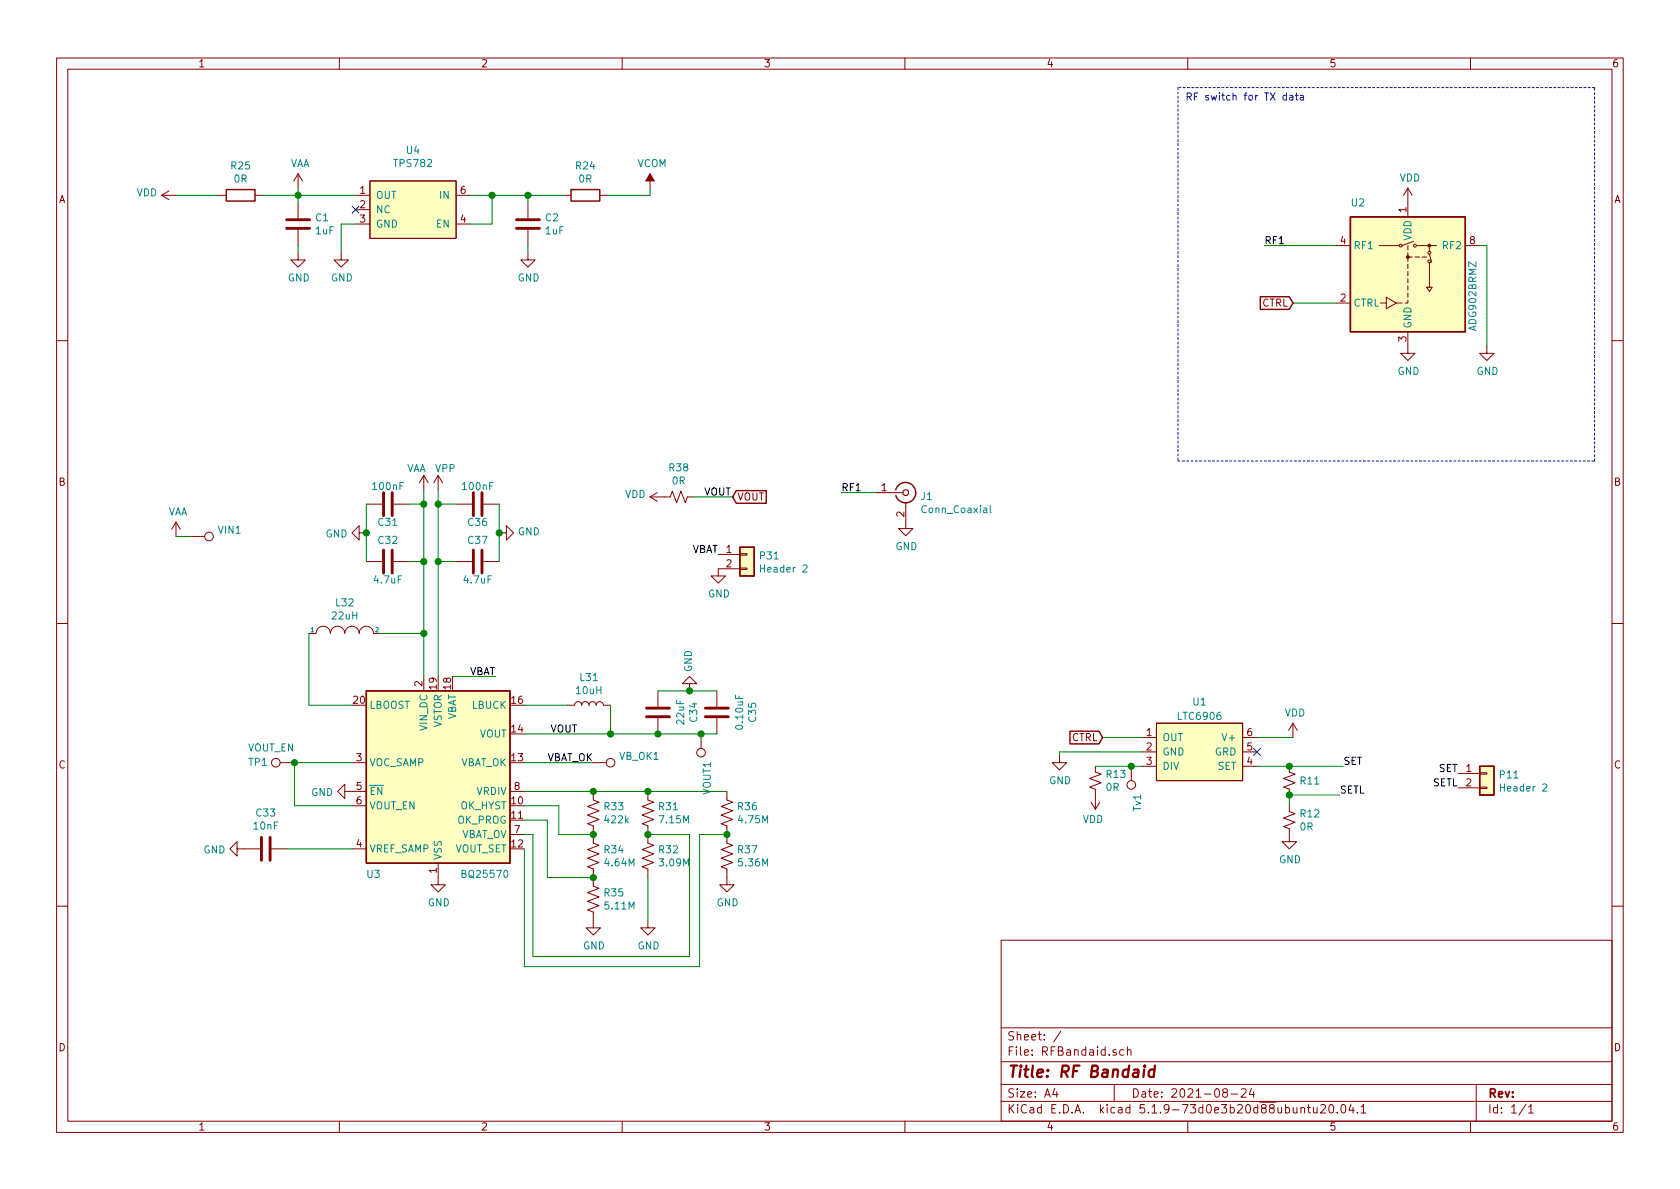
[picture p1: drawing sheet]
<svg xmlns="http://www.w3.org/2000/svg" width="297mm" height="210mm" viewBox="0 0 297 210" stroke-linecap="round" stroke-linejoin="round" font-family="sans-serif">
<g fill="none" stroke="#840000" stroke-width=".18">
<path d="M10 10.3h277v189.9h-277zM12 12.2h273v186.1h-273zM60 10.3v1.9M110 10.3v1.9M160 10.3v1.9M210 10.3v1.9M260 10.3v1.9M28.6 34.5l1.2 .8M28.6 34.5h2.5M29.8 33.8l-1.2 .7M38.7 34.5h1.3M45.1 34.5h1.3"/>
<path d="M52.7 30.7l-.8 1.3M52.7 30.7v2.6M52.7 35.8v2.8M52.7 30.7l.8 1.3M62.9 34.5h2.5M62.9 37.1h2.5M62.9 39.6h2.5M65.4 32h15.2v10.2h-15.2zM80.6 34.5h2.6M80.6 39.6h2.6M93.3 35.8v2.8M99.7 34.5h1.3"/>
<path d="M106 34.5h1.3M114.9 30.7v2.6M248.9 33.3l-.7 1.2M248.9 33.3v5M248.9 33.3l.8 1.2M52.7 44.7v1.3h1.3l-1.3 1.2-1.3-1.2h1.3M52.7 40.6v2.8M60.3 44.7v1.3h1.3l-1.3 1.2-1.2-1.2h1.2M93.3 44.7v1.3h1.3l-1.3 1.2-1.2-1.2h1.2M93.3 40.6v2.8M236.2 53.6h2.6M236.2 43.4h2.6"/>
<path d="M243.8 43.4h3.6M244.1 53.6h1M245.1 52.6l1.8 1-1.8 1zM246.9 53.6h1M248.9 58.7v3.8h1.3l-1.3 1.2-1.3-1.2h1.3M248.9 53.1v.5h-.5M248.9 43.4v.8M248.9 44.7v1.5M248.9 46.7v.8M248.9 48v.8M248.9 49.3v.7M248.9 50.5v.8"/>
<path d="M248.9 51.8v.8M248.9 45.5h.8M249.9 42.7l-2 .7M250.2 45.5h.8M250.4 43.4h3.6M251.5 45.5h.7M252.7 46.5v4.3h-.5l.5 .8 .5-.8h-.5M252.7 45l.4 1.3M252.7 43.4v1M259.1 43.4h2.5M10 60.2h2M262.9 61.2v1.3h1.3l-1.3 1.2-1.3-1.2h1.3"/>
<path d="M285 60.2h2M31.1 92.3l-.7 1.3M31.1 92.3v2.6M31.1 92.3l.8 1.3M33.7 94.9h2.5M63.5 94.2v-1.2l-1.3 1.2 1.3 1.3v-1.3h1.3M64.8 89.1h2.8M64.8 99.3h2.8M69.6 89.1h2.8M69.6 99.3h2.8M74.9 84.1l-.7 1.2M74.9 84.1v2.5"/>
<path d="M74.9 84.1l.8 1.2M77.5 84.1l-.8 1.2M77.5 84.1v2.5M77.5 84.1l.7 1.2M80.6 89.1h2.8M80.6 99.3h2.8M85.5 89.1h2.8M85.5 99.3h2.8M88.3 94.2h1.2v-1.2l1.3 1.2-1.3 1.3v-1.3M114.9 87.9h3.6l.4-1 .7 2 .8-2 .8 2 .3-1h1.1M114.9 87.9l1.3 .7M116.2 87.1l-1.3 .8"/>
<path d="M127 98h3.8M130.8 97.9h1.3v.3h-1.3zM155.1 87.1h4.5M160.1 88.9v4.6h1.3l-1.3 1.2-1.2-1.2h1.2M10 110.3h2M54.6 112h1.3a1.27 1.27 0 0 1 1.2-1.3 1.27 1.27 0 0 1 1.3 1.3 1.27 1.27 0 0 1 1.3-1.3 1.27 1.27 0 0 1 1.3 1.3 1.27 1.27 0 0 1 1.2-1.3 1.27 1.27 0 0 1 1.3 1.3 1.27 1.27 0 0 1 1.3-1.3 1.27 1.27 0 0 1 1.2 1.3h1.3M74.9 119.6v2.6M130.8 100.5h1.3v.2h-1.3zM130.8 100.6h-3.8v1.2h1.3l-1.3 1.3-1.3-1.3h1.3M285 110.3h2M49.5 134.9h2.6M61 139.9v-1.2l-1.3 1.2 1.3 1.3v-1.3h3.8"/>
<path d="M62.2 134.9h2.6M90.2 139.9h2.5M100.3 124.7h1.3a.63 .63 0 0 1 .6-.6 .63 .63 0 0 1 .7 .6 .63 .63 0 0 1 .6-.6 .63 .63 0 0 1 .6 .6 .63 .63 0 0 1 .7-.6 .63 .63 0 0 1 .6 .6 .63 .63 0 0 1 .6-.6 .63 .63 0 0 1 .7 .6h1.2M104.6 134.9h2.6M104.9 139.9v1.6l1 .4-2 .7 2 .8-2 .7 2 .8-2 .8 1 .3v3.1l1 .4-2 .7 2 .8-2 .8 2 .7-2 .8 1 .4v3l1 .4-2 .8 2 .7-2 .8 2 .7-2 .8 1 .4v2.8h1.3l-1.3 1.2-1.3-1.2h1.3M114.6 139.9v1.6l1 .4-2.1 .7 2.1 .8-2.1 .7 2.1 .8-2.1 .8 1.1 .3v3.1l1 .4-2.1 .7 2.1 .8-2.1 .8 2.1 .7-2.1 .8 1.1 .4v1.5M116.3 122.2v2.8M116.3 127v2.8M121.9 120.9h1.3l-1.3-1.3-1.3 1.3h1.3v1.3M124 129.8v2.5M126.7 122.2v2.8M126.7 127v2.8"/>
<path d="M128.5 139.9v1.6l1 .4-2 .7 2 .8-2 .7 2 .8-2 .8 1 .3v3.1l1 .4-2 .7 2 .8-2 .8 2 .7-2 .8 1 .4v2.8h1.3l-1.3 1.2-1.2-1.2h1.2M187.3 133.6v1.3h1.3l-1.3 1.2-1.2-1.2h1.2M193.7 135.5v1l1 .4-2 .8 2 .7-2 .8 1 .4v3.5M200 135.5v2.5M201.9 130.4h2.6M201.9 133h2.6M201.9 135.5h2.6M204.5 127.9h15.2v10.1h-15.2zM219.7 130.4h2.5M219.7 133h2.5M219.7 135.5h2.5M228 135.5v1l1 .4-2.1 .8 2.1 .7-2.1 .8 1.1 .4v1"/>
<path d="M228.6 127.9l-.8 1.3M228.6 127.9v2.5M228.6 127.9l.8 1.3M257.8 136.8h3.8M257.8 139.3h3.8M261.6 139.2h1.3v.2h-1.3zM261.6 136.6h1.3v.3h-1.3zM41.9 150.1v-1.3l-1.3 1.3 1.3 1.3v-1.3h4.1M48 150.1h2.8M62.2 150.1h2.6M62.2 142.5h2.6M77.5 152.6v3.9h1.2l-1.2 1.2-1.3-1.2h1.3"/>
<path d="M90.2 147.6h2.5M192.9 141.9l.8 1.2M194.4 141.9l-.7 1.2M228 142.5v1l1 .4-2.1 .7 2.1 .8-2.1 .8 1.1 .4v2.2h1.2l-1.2 1.3-1.3-1.3h1.3M10 160.2h2M114.6 162.8v1.3h1.2l-1.2 1.2-1.3-1.2h1.3M177 166.3h108v32h-108zM285 160.2h2M60 198.3v1.9M110 198.3v1.9M160 198.3v1.9M177 194.8h108"/>
<path d="M177 191.8h108M177 187.8h108M177 181.8h108M186.5 192.5l-.4 1h1M186.8 193v1M187.6 182.3l-1.3 2M197 191.8v3M197.3 185.7l-.3-.1-.2 .2v.2l.5 .2v.3h-.5M198.7 185.7l-.4-.1-.3 .3v.6l.3 .1 .4-.1M199.3 185.7l.2-.1 .4 .1 .1 .9M199.3 185.1v1.5M210 198.3v1.9"/>
<path d="M216.5 193.2l-.3-.3 .1-.2a.48 .48 0 0 1 .6-.1l.1 .2-.1 .3-.6 .1a.48 .48 0 0 0 0 .7l.2 .1 .5-.1v-.4l-.2-.3M217.7 193.5h1.1M219.5 192.7l.2-.2h.3l.3 .2v.3v.2l-.9 .8h.9M221.3 192.5l-.4 1h.9M221.6 193v1M230 196l.2-.2 .4 .1 .1 .9M230 195.8v1M231.2 195.8h.5M231.4 195.3v1.3l.3 .2M232.2 195.8l.1 .9 .4 .1 .2-.1M232.9 195.8v1M233.5 195.5l.2-.2h.4l.3 .5-.9 1h.9"/>
<path d="M235.2 195.4l.2-.1a.94 .94 0 0 1 0 1.5 .82 .82 0 0 1-.2-1.4zM236.4 196.7v.1M237.3 195.4l.1-.1a.8 .8 0 0 1 .6 .8 .8 .8 0 0 1-.6 .7 1 1 0 0 1-.1-1.4zM238.9 195.2l-.4 1.1h.9M239.2 195.8v1M240 196.7v.1M240.6 195.8l.5-.5v1.5M240.6 196.8h.9M260 198.3v1.9M261 191.8v6.5M269.8 195.2l-1.2 2M270.3 195.8l.4-.5v1.5"/>
<path d="M270.3 196.8h.8"/>
<circle cx="247.6" cy="43.4" r=".25"/>
<circle cx="250.2" cy="43.4" r=".25"/>
<circle cx="252.7" cy="46.2" r=".25"/>
<circle cx="252.7" cy="44.7" r=".25"/>
<circle cx="37" cy="94.9" r=".76"/>
<circle cx="48.8" cy="134.9" r=".76"/>
<circle cx="107.9" cy="134.9" r=".76"/>
<circle cx="124" cy="133.1" r=".76"/>
<circle cx="200" cy="138.8" r=".76"/>
</g>
<path d="M202.3 189.1l-.1 1.3M202.4 188.4l-.1 .1 .1 .1v-.2v.2M204.1 189.2a.68 .68 0 0 0-1 .3v.8l.3 .1 .6-.1M204.2 188.4l-.2 2" fill="none" stroke="#840000" stroke-width=".41"/>
<g fill="none" stroke="#840000" stroke-width=".51">
<path d="M50.7 38.9h4M91.3 38.9h4.1M50.7 40.4h4M91.3 40.4h4.1M67.8 87.1v4.1M67.8 97.3v4M69.3 87.1v4.1M69.3 97.3v4M83.7 87.1v4.1M83.7 97.3v4M85.2 87.1v4.1M85.2 97.3v4"/>
<path d="M114.3 125.2h4.1M114.3 126.7h4.1M124.7 125.2h4.1M124.7 126.7h4.1M46.2 148.1v4M47.8 148.1v4"/>
</g>
<g fill="#ffffc2" stroke="#ffffc2" stroke-width=".18">
<path d="M130.8 96.8h2.5v5h-2.5z"/>
<path d="M204.5 127.9h15.2v10.1h-15.2z"/>
<path d="M64.8 122.2h25.4v30.4h-25.4z"/>
<path d="M65.4 32h15.2v10.2h-15.2z"/>
<path d="M261.6 135.5h2.6v5.1h-2.6z"/>
<path d="M238.8 38.3h20.3v20.4h-20.3z"/>
</g>
<path d="M40 33.5h5.1v2.1h-5.1zM101 33.5h5v2.1h-5zM238.8 38.3h20.3v20.4h-20.3zM222.8 52.5h5.2l.6 1.1-.6 1.1h-5.2zM130.2 86.8h5.3v2.2h-5.3l-.7-1.1zM130.8 96.8h2.5v5h-2.5zM158.4 86.6a1.8 1.8 0 0 1 2.7-1 1.8 1.8 0 0 1 .1 2.9 1.8 1.8 0 0 1-2.8-.9M64.8 122.2h25.4v30.4h-25.4zM189.2 129.3h5.1l.6 1.1-.6 1.1h-5.1zM261.6 135.5h2.6v5.1h-2.6z" fill="none" stroke="#840000" stroke-width=".25"/>
<path d="M175.1 89.4v1.1l.2 .2M142 100l.4-.1 .3 .3-.8 1h.8M272.8 138.8l.5-.2 .2 .4-.8 .9h.8" fill="none" stroke="#008484" stroke-width=".18"/>
<circle cx="160.1" cy="87.1" r=".51" fill="none" stroke="#840000" stroke-width=".2"/>
<g fill="#840000" stroke="#840000" stroke-width=".18">
<path d="M114.9 30.7l.8 1.3h-1.5z"/>
<circle cx="248.9" cy="45.5" r=".25"/>
<circle cx="252.7" cy="43.4" r=".25"/>
</g>
<path d="M208.3 15.5v66M281.9 15.5h-73.6M208.3 81.5h73.6M281.9 81.5v-66" fill="none" stroke="#0000c2" stroke-width=".18" stroke-dasharray=".4 .4"/>
<g fill="none" stroke="#008400" stroke-width=".18">
<path d="M31.1 34.5h7.6M46.4 34.5h16.5M52.7 33.3v2.5M62.9 39.6h-2.6v5.1M83.2 34.5h16.5M87 34.5v5.1h-3.8M93.3 34.5v1.3M114.9 33.3v1.2h-7.6M52.7 43.4v1.3M93.3 43.4v1.3M223.5 43.4h12.7M228.6 53.6h7.6"/>
<path d="M261.6 43.4h1.3v17.8M31.1 94.9h2.6M64.8 89.1v10.2M72.4 89.1h2.5M72.4 99.3h2.5M74.9 86.6v33M77.5 86.6v33M77.5 89.1h3.1M77.5 99.3h3.1M88.3 89.1v10.2M122.6 87.9h6.9M148.7 87.1h6.4"/>
<path d="M54.6 112v12.7h7.6M67.3 112h7.6M80 119.6h7.6M62.2 134.9h-10.1v7.6h10.1M92.7 139.9h35.8M92.7 134.9h11.9M92.7 124.7h7.6M92.7 129.8h34M107.9 124.7v5.1M116.3 122.2h10.4M193.7 135.5h8.2M194.9 130.4h7"/>
<path d="M201.9 133h-14.6v.6M222.2 130.4h6.4M222.2 135.5h15.3M50.8 150.1h11.4M92.7 142.5h6.1v5.1h6.1M92.7 145h4.1v10.2h8.1M92.7 147.6h1.5v21.6h27.7v-21.6h-7.3M114.6 155.2v7.6M128.5 147.6h-4.8v23.3h-31v-20.8M236.9 140.6h-8.9v1.9"/>
</g>
<path d="M227.5 16.9h-.4l-.3 .2 .2 .5h.5M227.5 16.4v1.3M228.1 16.9h.4l.1 .8M228.6 17.2h-.4l-.2 .2 .2 .3 .4-.1M229 16.9h.5M229.2 16.4v1.1l.3 .2M229.9 16.9h.5l.1 .8M230.5 17.2h-.5l-.1 .2 .1 .3 .5-.1" fill="none" stroke="#0000c2" stroke-width=".18"/>
<g fill="#008400" stroke="#008400" stroke-width=".25">
<circle cx="104.9" cy="147.6" r=".51"/>
<circle cx="77.5" cy="89.1" r=".51"/>
<circle cx="77.5" cy="99.3" r=".51"/>
<circle cx="114.6" cy="139.9" r=".51"/>
<circle cx="87" cy="34.5" r=".51"/>
<circle cx="104.9" cy="139.9" r=".51"/>
<circle cx="64.8" cy="94.2" r=".51"/>
<circle cx="88.3" cy="94.2" r=".51"/>
<circle cx="124" cy="129.8" r=".51"/>
<circle cx="74.9" cy="89.1" r=".51"/>
<circle cx="104.9" cy="155.2" r=".51"/>
<circle cx="121.9" cy="122.2" r=".51"/>
<circle cx="52.1" cy="134.9" r=".51"/>
<circle cx="116.3" cy="129.8" r=".51"/>
<circle cx="108" cy="129.8" r=".51"/>
<circle cx="200" cy="135.5" r=".51"/>
<circle cx="93.3" cy="34.5" r=".51"/>
<circle cx="128.5" cy="147.6" r=".51"/>
<circle cx="228" cy="135.5" r=".51"/>
<circle cx="52.7" cy="34.5" r=".51"/>
<circle cx="228" cy="140.6" r=".51"/>
<circle cx="114.6" cy="147.6" r=".51"/>
<circle cx="74.9" cy="99.3" r=".51"/>
<circle cx="74.9" cy="112" r=".51"/>
</g>
<path d="M62.3 36.5l1.2 1.2M63.5 36.5l-1.2 1.2M221.6 132.4l1.3 1.2M222.9 132.4l-1.3 1.2" fill="none" stroke="#000084" stroke-width=".18"/>
<text font-size="2.8" fill="#840000" x="178" y="190.5">Title: RF Bandaid</text>
<g font-size="2.1" fill="#840000">
<text x="178" y="184">Sheet: /</text>
<text x="178" y="186.7">File: RFBandaid.sch</text>
<text x="178" y="196.9">KiCad E.D.A. kicad 5.1.9-73d0e3b20d88ubuntu20.04.1</text>
<text x="178" y="194.1">Size: A4</text>
<text x="200" y="194.1">Date: 2021-08-24</text>
<text x="263" y="194.1">Rev:</text>
<text x="263" y="196.9">Id: 1/1</text>
</g>
<g font-size="1.8" fill="#840000">
<text x="35" y="11.9">1</text>
<text x="85" y="11.9">2</text>
<text x="135" y="11.9">3</text>
<text x="185" y="11.9">4</text>
<text x="235" y="11.9">5</text>
<text x="285" y="11.9">6</text>
<text x="10.4" y="35.9">A</text>
<text x="63.7" y="34.3">1</text>
<text x="81.4" y="34.3">6</text>
<text x="285.4" y="35.9">A</text>
<text x="63.7" y="36.8">2</text>
<text x="63.7" y="39.4">3</text>
<text x="81.4" y="39.4">4</text>
<text x="248.7" y="37.6" transform="rotate(-90 248.7 37.6)">1</text>
<text x="237" y="43.2">4</text>
<text x="259.9" y="43.2">8</text>
<text x="237" y="53.3">2</text>
<text x="223.1" y="54.2">CTRL</text>
<text x="248.7" y="60.4" transform="rotate(-90 248.7 60.4)">3</text>
<text x="10.4" y="85.9">B</text>
<text x="130.3" y="88.5">VOUT</text>
<text x="155.9" y="86.9">1</text>
<text x="285.4" y="85.9">B</text>
<text x="159.9" y="91.4" transform="rotate(-90 159.9 91.4)">2</text>
<text x="128.4" y="97.8">1</text>
<text x="128.4" y="100.3">2</text>
<text x="62.5" y="124.5">20</text>
<text x="74.7" y="121.4" transform="rotate(-90 74.7 121.4)">2</text>
<text x="77.2" y="121.9" transform="rotate(-90 77.2 121.9)">19</text>
<text x="79.8" y="121.9" transform="rotate(-90 79.8 121.9)">18</text>
<text x="90.5" y="124.5">16</text>
<text x="90.5" y="129.5">14</text>
<text x="189.4" y="131.1">CTRL</text>
<text x="202.7" y="130.2">1</text>
<text x="220.5" y="130.2">6</text>
<text x="10.4" y="135.9">C</text>
<text x="63" y="134.6">3</text>
<text x="90.5" y="134.6">13</text>
<text x="202.7" y="132.7">2</text>
<text x="202.7" y="135.2">3</text>
<text x="220.5" y="135.2">4</text>
<text x="220.5" y="132.7">5</text>
<text x="259.2" y="136.5">1</text>
<text x="285.4" y="135.9">C</text>
<text x="63" y="139.7">5</text>
<text x="63" y="142.2">6</text>
<text x="90.5" y="142.2">10</text>
<text x="91" y="139.7">8</text>
<text x="259.2" y="139.1">2</text>
<text x="63" y="149.9">4</text>
<text x="90.5" y="144.8">11</text>
<text x="90.5" y="149.9">12</text>
<text x="91" y="147.3">7</text>
<text x="77.2" y="154.4" transform="rotate(-90 77.2 154.4)">1</text>
<text x="10.4" y="185.9">D</text>
<text x="285.4" y="185.9">D</text>
<text x="35" y="199.9">1</text>
<text x="85" y="199.9">2</text>
<text x="135" y="199.9">3</text>
<text x="185" y="199.9">4</text>
<text x="235" y="199.9">5</text>
<text x="285" y="199.9">6</text>
</g>
<text font-size="1.8" fill="#0000c2" x="209.5" y="17.8">RF switch for TX data</text>
<g font-size="1.8" fill="#008484">
<text x="40.9" y="30">R25</text>
<text x="51.2" y="29.6">VAA</text>
<text x="69.8" y="29.5">TPS782</text>
<text x="71.9" y="27.2">U4</text>
<text x="101.9" y="30">R24</text>
<text x="112.7" y="29.6">VCOM</text>
<text x="24.1" y="34.7">VDD</text>
<text x="41.4" y="32.3">0R</text>
<text x="66.4" y="35.2">OUT</text>
<text x="77.9" y="35.2">IN</text>
<text x="102.4" y="32.3">0R</text>
<text x="247.4" y="32.1">VDD</text>
<text x="55.8" y="39.1">C1</text>
<text x="55.9" y="41.4">1uF</text>
<text x="66.4" y="37.7">NC</text>
<text x="66.4" y="40.3">GND</text>
<text x="77.2" y="40.3">EN</text>
<text x="96.5" y="39.1">C2</text>
<text x="96.5" y="41.4">1uF</text>
<text x="239" y="36.5">U2</text>
<text x="239.3" y="44.1">RF1</text>
<text x="249.6" y="42.6" transform="rotate(-90 249.6 42.6)">VDD</text>
<text x="255.2" y="44.1">RF2</text>
<text x="50.9" y="49.8">GND</text>
<text x="58.5" y="49.8">GND</text>
<text x="91.5" y="49.8">GND</text>
<text x="239.3" y="54.2">CTRL</text>
<text x="249.6" y="58.2" transform="rotate(-90 249.6 58.2)">GND</text>
<text x="261" y="58.4" transform="rotate(-90 261 58.4)">ADG902BRMZ</text>
<text x="247.1" y="66.3">GND</text>
<text x="261.1" y="66.3">GND</text>
<text x="71.8" y="83.5">VAA</text>
<text x="77" y="83.5">VPP</text>
<text x="118.4" y="83.4">R38</text>
<text x="66" y="86.7">100nF</text>
<text x="81.9" y="86.7">100nF</text>
<text x="110.5" y="88.1">VDD</text>
<text x="118.9" y="85.7">0R</text>
<text x="162.9" y="88.4">J1</text>
<text x="29.6" y="91.2">VAA</text>
<text x="38.7" y="94.4">VIN1</text>
<text x="57.6" y="95">GND</text>
<text x="67" y="93">C31</text>
<text x="82.8" y="93">C36</text>
<text x="91.6" y="94.7">GND</text>
<text x="163.2" y="90.7">Conn_Coaxial</text>
<text x="67" y="96.2">C32</text>
<text x="82.8" y="96.2">C37</text>
<text x="134.4" y="98.9">P31</text>
<text x="134.8" y="101.2">Header 2</text>
<text x="158.3" y="97.3">GND</text>
<text x="59.4" y="107.2">L32</text>
<text x="66.3" y="103.2">4.7uF</text>
<text x="82.1" y="103.2">4.7uF</text>
<text x="125.2" y="105.7">GND</text>
<text x="58.8" y="109.5">22uH</text>
<text x="122.4" y="118.9" transform="rotate(-90 122.4 118.9)">GND</text>
<text x="65.3" y="125.3">LBOOST</text>
<text x="83.5" y="125.3">LBUCK</text>
<text x="102" y="122.8">10uH</text>
<text x="102.6" y="120.4">L31</text>
<text x="211" y="124.8">U1</text>
<text x="75.6" y="129.2" transform="rotate(-90 75.6 129.2)">VIN_DC</text>
<text x="78.1" y="128.8" transform="rotate(-90 78.1 128.8)">VSTOR</text>
<text x="80.6" y="127.5" transform="rotate(-90 80.6 127.5)">VBAT</text>
<text x="84.8" y="130.4">VOUT</text>
<text x="121" y="128" transform="rotate(-90 121 128)">22uF</text>
<text x="123.3" y="127.6" transform="rotate(-90 123.3 127.6)">C34</text>
<text x="131.4" y="128.8" transform="rotate(-90 131.4 128.8)">0.10uF</text>
<text x="133.7" y="127.6" transform="rotate(-90 133.7 127.6)">C35</text>
<text x="205.5" y="131.1">OUT</text>
<text x="208.4" y="127.3">LTC6906</text>
<text x="216.5" y="131.1">V+</text>
<text x="227.1" y="126.7">VDD</text>
<text x="43.8" y="132.9">VOUT_EN</text>
<text x="44" y="135.4">TP1</text>
<text x="65.3" y="135.5">VOC_SAMP</text>
<text x="81.2" y="135.5">VBAT_OK</text>
<text x="109.5" y="134.4">VB_OK1</text>
<text x="195.7" y="137.6">R13</text>
<text x="205.5" y="133.6">GND</text>
<text x="205.5" y="136.1">DIV</text>
<text x="214.8" y="133.6">GRD</text>
<text x="215.3" y="136.1">SET</text>
<text x="265.3" y="137.7">P11</text>
<text x="55" y="140.8">GND</text>
<text x="65.3" y="140.6">EN</text>
<text x="65.3" y="143.1">VOUT_EN</text>
<text x="81.3" y="143.1">OK_HYST</text>
<text x="84.3" y="140.6">VRDIV</text>
<text x="106.9" y="143.3">R33</text>
<text x="116.6" y="143.3">R31</text>
<text x="125.7" y="140.5" transform="rotate(-90 125.7 140.5)">VOUT1</text>
<text x="130.5" y="143.3">R36</text>
<text x="185.5" y="138.7">GND</text>
<text x="195.6" y="139.9">0R</text>
<text x="201.8" y="143.5" transform="rotate(-90 201.8 143.5)">Tv1</text>
<text x="230" y="138.7">R11</text>
<text x="265.6" y="140">Header 2</text>
<text x="44.9" y="146.7">10nF</text>
<text x="45.4" y="144.4">C33</text>
<text x="80.8" y="145.7">OK_PROG</text>
<text x="81.3" y="148.2">VBAT_OV</text>
<text x="107.1" y="145.6">422k</text>
<text x="116.7" y="145.6">7.15M</text>
<text x="130.7" y="145.6">4.75M</text>
<text x="191.4" y="145.5">VDD</text>
<text x="229.9" y="146.9">0R</text>
<text x="230" y="144.5">R12</text>
<text x="36" y="150.9">GND</text>
<text x="64.9" y="155.2">U3</text>
<text x="65.3" y="150.7">VREF_SAMP</text>
<text x="78.1" y="152.1" transform="rotate(-90 78.1 152.1)">VSS</text>
<text x="80.3" y="150.7">VOUT_SET</text>
<text x="81.9" y="155.2">BQ25570</text>
<text x="106.9" y="150.9">R34</text>
<text x="107.1" y="153.2">4.64M</text>
<text x="116.6" y="150.9">R32</text>
<text x="116.7" y="153.2">3.09M</text>
<text x="130.5" y="150.9">R37</text>
<text x="130.7" y="153.2">5.36M</text>
<text x="226.1" y="152.6">GND</text>
<text x="75.6" y="160.3">GND</text>
<text x="106.9" y="158.5">R35</text>
<text x="107.1" y="160.8">5.11M</text>
<text x="126.7" y="160.3">GND</text>
<text x="103.1" y="167.9">GND</text>
<text x="112.7" y="167.9">GND</text>
</g>
<g font-size="1.8">
<text x="223.5" y="43.2">RF1</text>
<text x="124.5" y="87.6">VOUT</text>
<text x="148.7" y="86.9">RF1</text>
<text x="122.2" y="97.8">VBAT</text>
<text x="82.8" y="119.4">VBAT</text>
<text x="97.3" y="129.5">VOUT</text>
<text x="96.8" y="134.6">VBAT_OK</text>
<text x="237.5" y="135.2">SET</text>
<text x="254.4" y="136.5">SET</text>
<text x="236.9" y="140.3">SETL</text>
<text x="253.3" y="139.1">SETL</text>
</g>
<g font-size="1.1" fill="#008484">
<text x="55" y="111.8">1</text>
<text x="66.4" y="111.8">2</text>
</g>
</svg>
